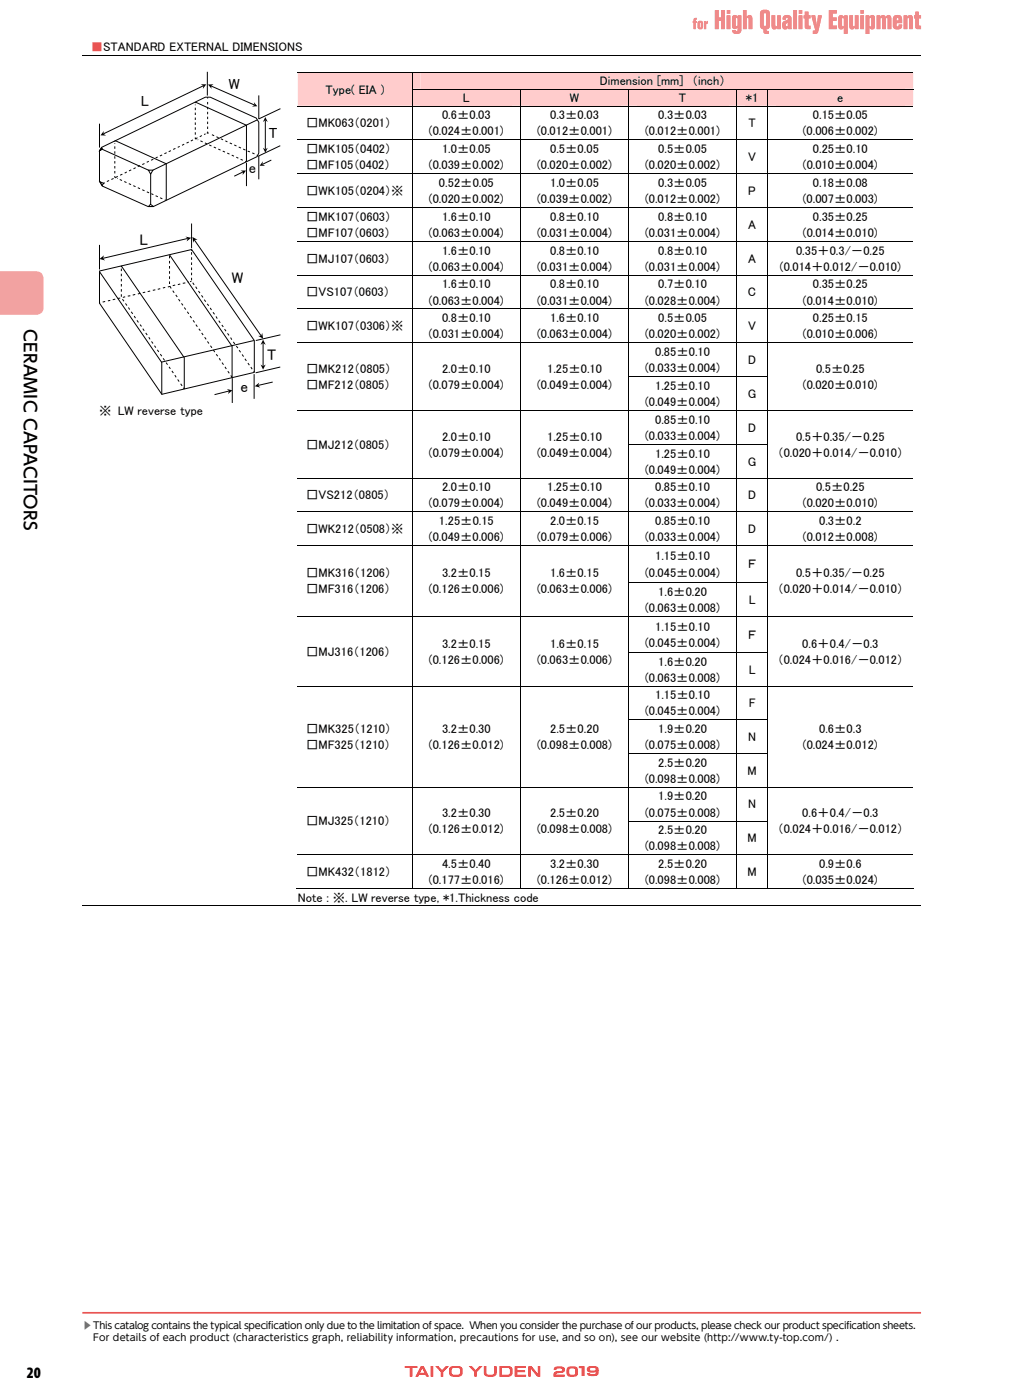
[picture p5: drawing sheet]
<svg xmlns="http://www.w3.org/2000/svg" width="210mm" height="289mm" viewBox="0 0 210 289" stroke-linecap="round" stroke-linejoin="round" font-family="sans-serif">
<g fill="#fcc">
<path d="M63.2 16.7h20.1v3.4h-20.1z"/>
<path d="M86.8 15h99.8v3.3h-99.8z"/>
<path d="M61.4 15v6.8h23.6v-6.8zM63.2 16.7h20.1v3.4h-20.1z"/>
<path d="M186.6 15v3.3h1.8v-3.3zM85.2 15v3.3h1.6v-3.3z"/>
</g>
<path d="M61.4 14.9h127M85.1 15v3.3" fill="none" stroke="#000" stroke-width=".21"/>
<g fill="#fcc">
<path d="M86.8 18.5h18.8v3.3h-18.8z"/>
<path d="M109.1 18.5h18.8v3.3h-18.8z"/>
<path d="M131.4 18.5h18.8v3.3h-18.8z"/>
<path d="M153.7 18.5h2.9v3.3h-2.9z"/>
<path d="M160.1 18.5h26.5v3.3h-26.5z"/>
<path d="M105.6 18.5v3.3h1.7v-3.3zM85.2 18.5v3.3h1.6v-3.3z"/>
<path d="M127.9 18.5v3.3h1.7v-3.3zM107.5 18.5v3.3h1.6v-3.3z"/>
<path d="M150.2 18.5v3.3h1.7v-3.3zM129.8 18.5v3.3h1.6v-3.3z"/>
<path d="M156.6 18.5v3.3h1.7v-3.3zM152 18.5v3.3h1.7v-3.3z"/>
<path d="M186.6 18.5v3.3h1.8v-3.3zM158.4 18.5v3.3h1.7v-3.3z"/>
</g>
<g fill="none" stroke="#000" stroke-width=".21">
<path d="M17 11.4h173M85 18.4h103.4M85.1 18.5v3.3M107.4 18.5v3.3M129.7 18.5v3.3M152 18.5v3.3M158.3 18.5v3.3M61.4 21.9h127M61.4 28.9h127M61.4 35.9h127M85.1 22v6.8M85.1 29v6.8"/>
<path d="M85.1 35.9v6.9M107.4 22v6.8M107.4 29v6.8M107.4 35.9v6.9M129.7 22v6.8M129.7 29v6.8M129.7 35.9v6.9M152 22v6.8M152 29v6.8M152 35.9v6.9M158.3 22v6.8M158.3 29v6.8"/>
<path d="M158.3 35.9v6.9M61.4 42.8h127M61.4 49.8h127M61.4 56.8h127M85.1 42.9v6.8M85.1 49.9v6.8M85.1 56.9v6.8M107.4 42.9v6.8M107.4 49.9v6.8M107.4 56.9v6.8M129.7 42.9v6.8M129.7 49.9v6.8"/>
<path d="M129.7 56.9v6.8M152 42.9v6.8M152 49.9v6.8M152 56.9v6.8M158.3 42.9v6.8M158.3 49.9v6.8M158.3 56.9v6.8M61.4 63.8h127M61.4 70.8h127M85.1 63.9v6.8M85.1 70.9v6.8M85.1 77.8v6.9"/>
<path d="M107.4 63.9v6.8M107.4 70.9v6.8M107.4 77.8v6.9M129.6 77.7h28.8M129.7 63.9v6.8M129.7 70.9v6.8M129.7 77.8v6.9M152 63.9v6.8M152 70.9v6.8M152 77.8v6.9M158.3 63.9v6.8M158.3 70.9v6.8"/>
<path d="M158.3 77.8v6.9M61.4 84.7h127M61.4 98.7h127M85.1 84.8v6.8M85.1 91.8v6.8M85.1 98.8v6.8M107.4 84.8v6.8M107.4 91.8v6.8M107.4 98.8v6.8M129.6 91.7h28.8M129.7 84.8v6.8M129.7 91.8v6.8"/>
<path d="M129.7 98.8v6.8M152 84.8v6.8M152 91.8v6.8M152 98.8v6.8M158.3 84.8v6.8M158.3 91.8v6.8M158.3 98.8v6.8M61.4 105.7h127M61.4 112.7h127M85.1 105.8v6.8M85.1 112.7v7.4M107.4 105.8v6.8"/>
<path d="M107.4 112.7v7.4M129.7 105.8v6.8M129.7 112.7v7.4M152 105.8v6.8M152 112.7v7.4M158.3 105.8v6.8M158.3 112.7v7.4M61.4 127.2h127M85.1 120.3v6.8M85.1 127.3v7.4M85.1 134.8v6.8M107.4 120.3v6.8"/>
<path d="M107.4 127.3v7.4M107.4 134.8v6.8M129.6 120.2h28.8M129.6 134.7h28.8M129.7 120.3v6.8M129.7 127.3v7.4M129.7 134.8v6.8M152 120.3v6.8M152 127.3v7.4M152 134.8v6.8M158.3 120.3v6.8M158.3 127.3v7.4"/>
<path d="M158.3 134.8v6.8M61.4 141.7h127M85.1 141.8v6.7M85.1 148.6v6.9M85.1 155.6v6.8M107.4 141.8v6.7M107.4 148.6v6.9M107.4 155.6v6.8M129.6 148.5h28.8M129.6 155.5h28.8M129.7 141.8v6.7M129.7 148.6v6.9"/>
<path d="M129.7 155.6v6.8M152 141.8v6.7M152 148.6v6.9M152 155.6v6.8M158.3 141.8v6.7M158.3 148.6v6.9M158.3 155.6v6.8M61.4 162.5h127M61.4 176.5h127M85.1 162.6v6.8M85.1 169.6v6.8M85.1 176.5v7"/>
<path d="M107.4 162.6v6.8M107.4 169.6v6.8M107.4 176.5v7M129.6 169.5h28.8M129.7 162.6v6.8M129.7 169.6v6.8M129.7 176.5v7M152 162.6v6.8M152 169.6v6.8M152 176.5v7M158.3 162.6v6.8M158.3 169.6v6.8"/>
<path d="M158.3 176.5v7M17 186.9h173M61.2 183.5h23.8M85.1 183.5h22.2M107.5 183.5h22.1M129.7 183.5h22.2M152 183.5h6.3M158.4 183.5h30"/>
</g>
<g fill="#000">
<path d="M85 77.7h.1v.1h-.1zM107.3 77.7h.2v.1h-.2zM85 91.6h.1v.2h-.1zM107.3 91.6h.2v.2h-.2zM85 120.1h.1v.2h-.1zM85 134.7h.1v.1h-.1zM107.3 120.1h.2v.2h-.2zM107.3 134.7h.2v.1h-.2zM85 148.5h.1v.1h-.1zM85 155.5h.1v.1h-.1zM107.3 148.5h.2v.1h-.2zM107.3 155.5h.2v.1h-.2z"/>
<path d="M85 169.4h.1v.2h-.1zM107.3 169.4h.2v.2h-.2z"/>
</g>
<g fill="none" stroke="#040000" stroke-width=".21">
<path d="M41.9 17.7l-20.6 9.9M42.8 14.8v4.9M20.5 25.5v5M20.6 37.5l.8 .3-.3 .5zM20.9 30.4l21.5-10.3h1l9.5 4.3 .5 .8v6.4l-.4 .7-21.4 10.3h-1.1l-9.4-4.2-.6-1v-6.3zM21 30.5l.2 .3-.6 .3zM21.2 30.8l9.4 4.3M21.6 37.7l-.2 .1M23.7 36.3v.3l.2 .1M23.7 29v.3M23.8 29l10.5 4.8v7.6M30.6 35.1h.9l-.4 .9z"/>
<path d="M31.1 36v6.1M40.3 28.4v.2l.2 .1M40.3 21v.3M40.3 21.1l10.5 4.8v7.5M42.8 27.2v.2l.2 .1M42.8 20.1v.2M42.9 27.4l-.2 .1M50.6 33.3l.2 .1M53 32l.2 .1M53 24.8l-21.5 10.3M31 42.2l.7 .4h-1.1zM34 41.2l.2 .2"/>
</g>
<g fill="none" stroke="#040000" stroke-width=".21" stroke-dasharray=".5 .5" stroke-linecap="butt">
<path d="M22 37.5l.5-.2M23 37.1l.4-.3M23.7 35.8v-.5M23.7 34.8v-.5M23.7 33.8v-.5M23.7 32.8v-.6M23.7 31.7v-.5M23.7 30.7v-.5M23.7 29.7v-.1M23.9 36.6l.4-.2M24.3 36.8h-.1M24.8 36.2l.5-.2"/>
<path d="M25.2 37.3l-.5-.2M25.7 35.7l.4-.2M26.1 37.7l-.5-.2M26.6 35.3l.5-.2M27 38.1l-.4-.2M27.5 34.9l.5-.3M28 38.5l-.5-.2M28.4 34.4l.5-.2M28.9 39l-.5-.3M29.3 34l.5-.2M29.8 39.4l-.5-.2M30.3 33.5l.4-.2"/>
<path d="M30.8 39.8l-.5-.2M31.2 33.1l.4-.2M32.1 32.6l.4-.2M33 32.2l.4-.2M33.9 31.7l.5-.2M34.8 31.3l.5-.2M35.7 30.8l.5-.2M36.7 30.4l.4-.2M37.6 30l.4-.3M38.5 29.5l.4-.2M39.4 29.1l.4-.2M40.3 28.7l.4-.3"/>
<path d="M40.3 27.8v-.5M40.3 26.8v-.5M40.3 25.8v-.5M40.3 24.8v-.5M40.3 23.7v-.5M40.3 22.7v-.5M40.3 21.7v-.1M40.9 28.9l-.1-.1M41.2 28.2l.4-.2M41.8 29.3l-.5-.2M42.1 27.8l.3-.2M42.7 29.7l-.4-.2"/>
<path d="M42.8 26.6v-.5M42.8 25.6v-.5M42.8 24.6v-.5M42.8 23.6v-.5M42.8 22.6v-.5M42.8 21.5v-.5M43.6 30.1l-.4-.2M44.2 28l-.5-.2M44.6 30.6l-.5-.3M45.1 28.4l-.5-.2M45.5 31l-.5-.2M46 28.9l-.4-.2"/>
<path d="M46.4 31.4l-.4-.2M46.9 29.3l-.4-.2M47.3 31.8l-.4-.2M47.9 29.7l-.5-.2M48.3 32.2l-.5-.2M48.8 30.1l-.5-.2M49.2 32.7l-.5-.3M49.7 30.6l-.5-.3M50.1 33.1l-.5-.2M50.6 31l-.4-.2M51.6 31.3l-.5-.1M52.5 31.8l-.5-.2"/>
<path d="M31.6 40.2l-.4-.2M32.6 40.6l-.5-.2M33.5 41l-.5-.2"/>
</g>
<g fill="#040000">
<path d="M41.4 17.4h1.2l-.8 .9 .1-.6z" fill-rule="evenodd"/>
<path d="M21.4 27l-.1 .6 .6 .4-1.2-.1z" fill-rule="evenodd"/>
</g>
<path d="M43.5 17.7l9 4M53.4 19.7v4.9" fill="none" stroke="#040000" stroke-width=".21"/>
<g fill="#040000">
<path d="M52.4 21.1l.7 .8-1.1 .1 .5-.3z" fill-rule="evenodd"/>
<path d="M42.9 17.4h1.1l-.5 .3 .2 .6z" fill-rule="evenodd"/>
</g>
<path d="M50.8 33.6v4.8M53.4 32.2v4.8M54.7 24.8v6M57.8 30.1l-4.5 2.1M57.9 22.4l-4.5 2.1" fill="none" stroke="#040000" stroke-width=".21"/>
<g fill="#040000">
<path d="M54.7 24.2l.5 1-.5-.4-.5 .4z" fill-rule="evenodd"/>
<path d="M54.2 30.5l.5 .3 .5-.3-.5 1z" fill-rule="evenodd"/>
</g>
<path d="M56 33l-1.9 .9" fill="none" stroke="#040000" stroke-width=".21"/>
<path d="M54.2 33.3l-.1 .6 .6 .3h-1.1z" fill-rule="evenodd" fill="#040000"/>
<path d="M50.1 35.5l-1.8 .9" fill="none" stroke="#040000" stroke-width=".21"/>
<path d="M49.6 35.2h1.2l-.7 .9v-.6z" fill-rule="evenodd" fill="#040000"/>
<path d="M20.5 56.1v6.5l12.9 18.9M25 54.9l13 18.9v6.5l-.2-.3M25 54.9v.2M35 52.6l12.9 18.9v6.5M39.5 58.1h-.3M39.5 51.4l13 18.9v6.5M39.5 51.8v-.3l-19.1 4.5 13 18.8v6.5M20.7 62.5h-.3M52.3 76.7l.2 .2-19.2 4.5M52.4 70.3l-19.1 4.5M54.3 70.8v4.8" fill="none" stroke="#040000" stroke-width=".21"/>
<g fill="none" stroke="#040000" stroke-width=".21" stroke-dasharray=".5 .5" stroke-linecap="butt">
<path d="M25 59.1v-.5M25 58.1v-.5M25 57v-.5M25 56v-.6M31.5 59.9l.6-.1M32.5 59.7l.6-.1M33.6 59.5l.5-.2M34.6 59.2l.5-.1M35 58.6v-.5M35 57.6v-.6M35 56.5v-.5M35 55.4v-.5"/>
<path d="M35 54.4v-.6M35 53.3v-.5M35.3 59.5l-.2-.4M35.6 59l.6-.2M36.7 58.8l.5-.2M37.7 58.5l.5-.1M38.7 58.3l.2-.1M39.5 57.9v-.6M39.5 56.8v-.5M39.5 55.8v-.6M39.5 54.7v-.5M39.5 53.6v-.5"/>
<path d="M39.5 52.6v-.5M40.1 58.8l-.4-.4M40.6 59.6l-.2-.4M21.2 62.4l.5-.2M22.3 62.1l.4-.1M23.3 61.9l.5-.2M24.3 61.6l.5-.1M25 61.3v-.6M25 60.2v-.5M25.3 61.4l.5-.1M25.6 62.2l-.4-.5M26.2 63.1l-.3-.5"/>
<path d="M26.4 61.1h.5M26.7 63.9l-.2-.4M27.4 60.9l.5-.1M27.4 64.8l-.3-.5M27.9 65.7l-.2-.5M28.4 60.7l.5-.2M28.6 66.6l-.4-.5M29.2 67.4l-.3-.4M29.4 60.4l.6-.1M29.8 68.3l-.4-.5M30.4 69.2l-.3-.5M30.5 60.2l.5-.1"/>
<path d="M30.9 70l-.2-.4M31.6 70.9l-.3-.4M32.1 71.8l-.2-.4M32.8 72.6l-.4-.4M33.4 73.5l-.3-.4M34 74.4l-.4-.4M34.6 75.3l-.3-.5M35.1 76.1l-.2-.4M35.8 77l-.3-.4M35.9 60.4l-.3-.4M36.3 77.9l-.2-.5M36.6 61.3l-.4-.4"/>
<path d="M37 78.8l-.4-.5M37.1 62.2l-.3-.5M37.6 79.7l-.3-.5M37.7 63l-.3-.4M38.3 63.9l-.3-.4M38.9 64.8l-.3-.5M39.5 65.7l-.3-.5M40.1 66.6l-.3-.5M40.7 67.4l-.3-.4M41.3 60.5l-.4-.4M41.3 68.3l-.3-.4M41.9 61.4l-.3-.4"/>
<path d="M41.9 69.2l-.3-.5M42.4 62.3l-.3-.5M42.5 70l-.3-.4M43.1 63.1l-.3-.4M43.1 70.9l-.3-.4M43.6 64l-.2-.4M43.7 71.8l-.3-.4M44.3 64.9l-.4-.5M44.3 72.7l-.3-.5M44.8 65.8l-.2-.5M44.9 73.5l-.3-.4M45.4 66.6l-.3-.4"/>
<path d="M45.5 74.4l-.3-.4M46.1 67.5l-.3-.4M46.1 75.3l-.3-.5M46.6 68.4l-.3-.5M46.7 76.2l-.3-.5M47.2 69.2l-.3-.4M47.3 77.1l-.3-.5M47.8 70.1l-.2-.4M47.9 77.9l-.3-.4M48.4 71l-.3-.4M49.1 71.9l-.4-.5M49.6 72.7l-.3-.4"/>
<path d="M50.2 73.6l-.3-.4M50.8 74.5l-.3-.4M51.4 75.4l-.3-.5M52 76.2l-.3-.4"/>
</g>
<g fill="#040000">
<path d="M54.3 70.1l.5 1.1-.5-.4-.5 .4z" fill-rule="evenodd"/>
<path d="M53.8 75.2l.5 .4 .5-.4-.5 1.1z" fill-rule="evenodd"/>
</g>
<path d="M20.5 50.6v5M38.7 49.2l-17.5 4.1M39.5 46.1v5.1M57.9 69.1l-5.1 1.2" fill="none" stroke="#040000" stroke-width=".21"/>
<g fill="#040000">
<path d="M38.2 48.8l1.2 .3-.9 .7 .2-.6z" fill-rule="evenodd"/>
<path d="M20.5 53.5l.9-.8-.2 .6 .5 .5z" fill-rule="evenodd"/>
</g>
<path d="M40.1 49.5l13.8 19.8" fill="none" stroke="#040000" stroke-width=".21"/>
<g fill="#040000">
<path d="M53.3 69.3h.6l.2-.6 .2 1.2z" fill-rule="evenodd"/>
<path d="M39.7 48.9l1 .6h-.6l-.2 .6z" fill-rule="evenodd"/>
</g>
<path d="M47.9 78.1v5.1M52.4 77.2v5.1M56.3 78.9l-3 .7" fill="none" stroke="#040000" stroke-width=".21"/>
<path d="M52.6 79.7l.9-.7-.2 .6 .4 .4z" fill-rule="evenodd" fill="#040000"/>
<path d="M47.2 80.7l-2.9 .8" fill="none" stroke="#040000" stroke-width=".21"/>
<path d="M46.8 80.3l1.2 .3-1 .7 .2-.6z" fill-rule="evenodd" fill="#040000"/>
<path d="M57.8 75.8l-5.1 1.2" fill="none" stroke="#040000" stroke-width=".21"/>
<path d="M4.5 68h3.5v150h-3.5z" fill="#fff"/>
<path d="M17 271h173" fill="none" stroke="#e7504f" stroke-width=".35"/>
<path d="M-.1 56h7.6a1.47 1.47 0 0 1 1.5 1.5v6a1.47 1.47 0 0 1-1.5 1.5h-7.6z" fill-rule="evenodd" fill="#f2a2a1"/>
<path d="M143.1 3.9v.4h-.2v.4h.2v1.3h.4v-1.3h.3v-.4h-.3v-.1l.3-.1v-.4zM144.4 4.7l.2 .1-.1 .9zM144 4.5a1.31 1.31 0 0 0 .2 1.5 .57 .57 0 0 0 .8-.4v-.8a.58 .58 0 0 0-.4-.5 .58 .58 0 0 0-.6 .2zM145.2 4.3v1.7h.5v-.8l.1-.3h.3v-.6l-.4 .4v-.4zM147.5 2.1v3.9h.8v-1.7h.4v1.7h.8v-3.9h-.8v1.5h-.4v-1.5zM149.9 3.2v2.8h.8v-2.8zM149.9 2.1v.7h.7v-.7zM151.2 3.2l-.2 .5v1.7a.62 .62 0 0 0 .5 .6 .62 .62 0 0 0 .7-.3l-.1 .7h-.3v-.2h-.8l.1 .4a1.14 1.14 0 0 0 1.8-.1v-3.3h-.7v.3a.63 .63 0 0 0-1-.3zM151.8 3.8h.3l.1 .1v1.2l-.3 .3-.1-.3zM153.3 2.1v3.9h.7v-2l.2-.3 .2 .3v2h.8v-2.2a.61 .61 0 0 0-.5-.7 .61 .61 0 0 0-.7 .4v-1.4zM157.6 2.8h.4v.1v2.3l-.2 .2-.2-.2zM156.9 2.3l-.1 .6v2.3a.74 .74 0 0 0 .7 .9 .65 .65 0 0 0 .6 .9h.5v-.6l-.4-.1-.1-.2a.74 .74 0 0 0 .7-.9v-2.3a1.11 1.11 0 0 0-.7-.9 1.11 1.11 0 0 0-1.2 .3zM159.2 3.2v2.2a.61 .61 0 0 0 .4 .7 .61 .61 0 0 0 .7-.4v.3h.8v-2.8h-.8v1.9l-.2 .4-.2-.3v-2zM161.7 3.3l-.2 .2-.1 .6h.7l.1-.4h.2l.1 .2-.1 .2a1.1 1.1 0 0 0-1 .7 1.1 1.1 0 0 0 .3 1.2 .64 .64 0 0 0 .9-.3v.3h.8l-.1-2.2a.98 .98 0 0 0-1.6-.5zM162.3 4.8l.2-.2v.7l-.1 .2-.3-.3zM163.6 2.1v3.9h.8v-3.9zM164.8 3.2v2.8h.7v-2.8zM164.8 2.1v.7h.7v-.7zM166 2.4v.8h-.2v.6h.2l.1 2 .3 .2h.8v-.7h-.3l-.1-.3v-1.2h.4v-.6h-.4v-.8zM167.3 3.2l.8 3-.4 .1v.7h.5a.59 .59 0 0 0 .6-.6l.8-3.2h-.9l-.2 2-.3-2zM171 2.1v3.9h1.6v-.7h-.8v-1h.8v-.7h-.8v-.8h.8v-.7zM173.1 3.3l-.2 .4v1.8a.6 .6 0 0 0 .5 .6 .6 .6 0 0 0 .7-.4v1.3h.8v-3.8h-.8v.3a.62 .62 0 0 0-1-.2zM173.7 3.8h.3l.1 .1v1.3l-.2 .3-.2-.3zM175.2 3.2v2.2a.61 .61 0 0 0 .5 .7 .61 .61 0 0 0 .7-.4v.3h.7v-2.8h-.8v1.9l-.2 .4-.1-.3v-2zM177.5 3.2v2.8h.7v-2.8zM177.5 2.1v.7h.7v-.7zM178.6 3.2v3.8h.7v-1.3a.6 .6 0 0 0 .7 .4 .6 .6 0 0 0 .5-.6v-1.8a.6 .6 0 0 0-.5-.6 .6 .6 0 0 0-.7 .4v-.3zM179.4 3.8h.3v.1v1.3l-.1 .3-.3-.3zM180.8 3.2v2.8h.8v-2l.2-.3 .2 .3v2h.7v-2l.2-.3 .2 .3v2h.8v-2.2a.61 .61 0 0 0-.5-.7 .61 .61 0 0 0-.7 .4 .6 .6 0 0 0-.6-.4 .6 .6 0 0 0-.5 .4v-.3zM184.4 3.3a3.2 3.2 0 0 0 0 2.6 1.01 1.01 0 0 0 1.1 .2 1.01 1.01 0 0 0 .6-1h-.7l-.1 .3-.1 .1-.2-.3v-.4h1.1a1.28 1.28 0 0 0-.5-1.7h-.9zM185 3.8h.3l.1 .4h-.4zM186.4 3.2v2.8h.8v-2l.2-.3 .1 .3v2h.8v-2.2a.61 .61 0 0 0-.4-.7 .61 .61 0 0 0-.8 .4v-.3zM188.8 2.4v.8h-.3v.6h.3v2l.4 .2h.8v-.7h-.3l-.1-.3v-1.2h.4v-.6h-.4v-.8z" fill="#ef8a8a"/>
<g fill="#df1614">
<path d="M83.5 282h2.6v.4h-1v1.8h-.6v-1.8h-1z"/>
<path d="M88.8 282h.6v2.2h-.6z"/>
<path d="M89.8 282h.6l.8 .8 .8-.8h.6l-1.2 1.2v1h-.5v-1z"/>
<path d="M96.7 282h.6l.8 .8 .8-.8h.6l-1.1 1.2v1h-.5v-1z"/>
<path d="M99.8 282h.5l.1 1.6 .5 .2 .8-.1 .2-.1v-1.6h.5v1.5a.77 .77 0 0 1-.8 .7h-.9a.77 .77 0 0 1-.9-.7z"/>
<path d="M106.2 282h2.3v.4h-1.8v.5h1.6v.3h-1.6v.6h1.8v.4h-2.3z"/>
<path d="M109 282h.7l1.2 1.6v-1.6h.5v2.2h-.6l-1.3-1.7v1.7h-.5z"/>
<path d="M114.3 282.3l.5-.2h.6a.8 .8 0 0 1 .9 .1 .8 .8 0 0 1 .2 .8l-.5 .4-1.1 .1-.2 .3h1.8v.4h-2.3l.1-.8a2.25 2.25 0 0 1 1.6-.4l.1-.2-.2-.3h-.8l-.2 .3h-.6z"/>
<path d="M87.1 282.4l-.5 1h1zM86.8 282h.6l1.1 2.2h-.6l-.2-.4h-1.2l-.2 .4h-.6z"/>
<path d="M93.2 282.6a1.03 1.03 0 0 0 .2 1.1 1.75 1.75 0 0 0 1.4-.1 1.09 1.09 0 0 0-.1-1.2 1.81 1.81 0 0 0-1.5 .2zM92.9 282.2a2.78 2.78 0 0 1 2.3 0 1.47 1.47 0 0 1 0 1.8 2.7 2.7 0 0 1-2.3 0 1.46 1.46 0 0 1 0-1.8z"/>
<path d="M103.6 282.4v1.4l1.4-.1a.96 .96 0 0 0 0-1.3zM103 282h1.9a.75 .75 0 0 1 .8 .7v.8a.77 .77 0 0 1-.8 .7h-1.9z"/>
<path d="M117.5 282.6l-.1 .2a.67 .67 0 0 0 0 .7 .67 .67 0 0 0 .7 .3h.3a1.01 1.01 0 0 0 .1-1.3zM117 282.4a2.01 2.01 0 0 1 2.1 0l.1 .3a1.1 1.1 0 0 1-.6 1.5 1.35 1.35 0 0 1-1.7-.6z"/>
</g>
<path d="M143.1 3.9v.4h-.2v.4h.2v1.3h.4v-1.3h.3v-.4h-.3v-.1l.3-.1v-.4zM144.4 4.7l.2 .1-.1 .9zM144 4.5a1.31 1.31 0 0 0 .2 1.5 .57 .57 0 0 0 .8-.4v-.8a.58 .58 0 0 0-.4-.5 .58 .58 0 0 0-.6 .2zM145.2 4.3v1.7h.5v-.8l.1-.3h.3v-.6l-.4 .4v-.4zM147.5 2.1v3.9h.8v-1.7h.4v1.7h.8v-3.9h-.8v1.5h-.4v-1.5zM149.9 3.2v2.8h.8v-2.8zM149.9 2.1v.7h.7v-.7zM151.2 3.2l-.2 .5v1.7a.62 .62 0 0 0 .5 .6 .62 .62 0 0 0 .7-.3l-.1 .7h-.3v-.2h-.8l.1 .4a1.14 1.14 0 0 0 1.8-.1v-3.3h-.7v.3a.63 .63 0 0 0-1-.3zM151.8 3.8h.3l.1 .1v1.2l-.3 .3-.1-.3zM153.3 2.1v3.9h.7v-2l.2-.3 .2 .3v2h.8v-2.2a.61 .61 0 0 0-.5-.7 .61 .61 0 0 0-.7 .4v-1.4zM157.6 2.8h.4v.1v2.3l-.2 .2-.2-.2zM156.9 2.3l-.1 .6v2.3a.74 .74 0 0 0 .7 .9 .65 .65 0 0 0 .6 .9h.5v-.6l-.4-.1-.1-.2a.74 .74 0 0 0 .7-.9v-2.3a1.11 1.11 0 0 0-.7-.9 1.11 1.11 0 0 0-1.2 .3zM159.2 3.2v2.2a.61 .61 0 0 0 .4 .7 .61 .61 0 0 0 .7-.4v.3h.8v-2.8h-.8v1.9l-.2 .4-.2-.3v-2zM161.7 3.3l-.2 .2-.1 .6h.7l.1-.4h.2l.1 .2-.1 .2a1.1 1.1 0 0 0-1 .7 1.1 1.1 0 0 0 .3 1.2 .64 .64 0 0 0 .9-.3v.3h.8l-.1-2.2a.98 .98 0 0 0-1.6-.5zM162.3 4.8l.2-.2v.7l-.1 .2-.3-.3zM163.6 2.1v3.9h.8v-3.9zM164.8 3.2v2.8h.7v-2.8zM164.8 2.1v.7h.7v-.7zM166 2.4v.8h-.2v.6h.2l.1 2 .3 .2h.8v-.7h-.3l-.1-.3v-1.2h.4v-.6h-.4v-.8zM167.3 3.2l.8 3-.4 .1v.7h.5a.59 .59 0 0 0 .6-.6l.8-3.2h-.9l-.2 2-.3-2zM171 2.1v3.9h1.6v-.7h-.8v-1h.8v-.7h-.8v-.8h.8v-.7zM173.1 3.3l-.2 .4v1.8a.6 .6 0 0 0 .5 .6 .6 .6 0 0 0 .7-.4v1.3h.8v-3.8h-.8v.3a.62 .62 0 0 0-1-.2zM173.7 3.8h.3l.1 .1v1.3l-.2 .3-.2-.3zM175.2 3.2v2.2a.61 .61 0 0 0 .5 .7 .61 .61 0 0 0 .7-.4v.3h.7v-2.8h-.8v1.9l-.2 .4-.1-.3v-2zM177.5 3.2v2.8h.7v-2.8zM177.5 2.1v.7h.7v-.7zM178.6 3.2v3.8h.7v-1.3a.6 .6 0 0 0 .7 .4 .6 .6 0 0 0 .5-.6v-1.8a.6 .6 0 0 0-.5-.6 .6 .6 0 0 0-.7 .4v-.3zM179.4 3.8h.3v.1v1.3l-.1 .3-.3-.3zM180.8 3.2v2.8h.8v-2l.2-.3 .2 .3v2h.7v-2l.2-.3 .2 .3v2h.8v-2.2a.61 .61 0 0 0-.5-.7 .61 .61 0 0 0-.7 .4 .6 .6 0 0 0-.6-.4 .6 .6 0 0 0-.5 .4v-.3zM184.4 3.3a3.2 3.2 0 0 0 0 2.6 1.01 1.01 0 0 0 1.1 .2 1.01 1.01 0 0 0 .6-1h-.7l-.1 .3-.1 .1-.2-.3v-.4h1.1a1.28 1.28 0 0 0-.5-1.7h-.9zM185 3.8h.3l.1 .4h-.4zM186.4 3.2v2.8h.8v-2l.2-.3 .1 .3v2h.8v-2.2a.61 .61 0 0 0-.4-.7 .61 .61 0 0 0-.8 .4v-.3zM188.8 2.4v.8h-.3v.6h.3v2l.4 .2h.8v-.7h-.3l-.1-.3v-1.2h.4v-.6h-.4v-.8z" fill="#ef8a8a"/>
<text font-size="3.5" x="4.9" y="68" transform="rotate(90 4.9 68)">CERAMIC CAPACITORS</text>
<text font-size="3.3" x="5.6" y="284.4">20</text>
<g font-size="3.2" fill="#040000">
<text x="28.7" y="50.6">L</text>
<text x="47.8" y="58.4">W</text>
<text x="55.1" y="74.2">T</text>
<text x="49.6" y="80.9">e</text>
</g>
<g font-size="3" fill="#040000">
<text x="29" y="21.8">L</text>
<text x="47.2" y="18.3">W</text>
<text x="55.5" y="28.4">T</text>
<text x="51.4" y="35.6">e</text>
</g>
<text font-size="2.6" fill="#ff5050" x="18.7" y="10.6">■STANDARD EXTERNAL DIMENSIONS</text>
<g font-size="2.6">
<text x="123.7" y="17.6">Dimension [mm] （inch）</text>
<text x="67.2" y="19.3">Type( EIA )</text>
<text x="95.5" y="21">L</text>
<text x="117.6" y="21">W</text>
<text x="140" y="21">T</text>
<text x="153.9" y="21">*1</text>
<text x="172.7" y="21">e</text>
<text x="63.2" y="26.3">□MK063（0201）</text>
<text x="88.5" y="28">(0.024±0.001)</text>
<text x="91.2" y="24.6">0.6±0.03</text>
<text x="110.8" y="28">(0.012±0.001)</text>
<text x="113.5" y="24.6">0.3±0.03</text>
<text x="133.1" y="28">(0.012±0.001)</text>
<text x="135.8" y="24.6">0.3±0.03</text>
<text x="154.4" y="26.3">T</text>
<text x="165.6" y="28">(0.006±0.002)</text>
<text x="167.7" y="24.6">0.15±0.05</text>
<text x="63.2" y="31.6">□MK105（0402）</text>
<text x="63.2" y="34.9">□MF105（0402）</text>
<text x="88.5" y="34.9">(0.039±0.002)</text>
<text x="91.2" y="31.6">1.0±0.05</text>
<text x="110.8" y="34.9">(0.020±0.002)</text>
<text x="113.5" y="31.6">0.5±0.05</text>
<text x="133.1" y="34.9">(0.020±0.002)</text>
<text x="135.8" y="31.6">0.5±0.05</text>
<text x="154.3" y="33.3">V</text>
<text x="165.6" y="34.9">(0.010±0.004)</text>
<text x="167.7" y="31.6">0.25±0.10</text>
<text x="63.2" y="40.2">□WK105（0204）※</text>
<text x="88.5" y="41.9">(0.020±0.002)</text>
<text x="90.6" y="38.6">0.52±0.05</text>
<text x="110.8" y="41.9">(0.039±0.002)</text>
<text x="113.5" y="38.6">1.0±0.05</text>
<text x="133.1" y="41.9">(0.012±0.002)</text>
<text x="135.8" y="38.6">0.3±0.05</text>
<text x="154.4" y="40.2">P</text>
<text x="165.6" y="41.9">(0.007±0.003)</text>
<text x="167.7" y="38.6">0.18±0.08</text>
<text x="63.2" y="45.6">□MK107（0603）</text>
<text x="91.2" y="45.6">1.6±0.10</text>
<text x="113.5" y="45.6">0.8±0.10</text>
<text x="135.8" y="45.6">0.8±0.10</text>
<text x="154.3" y="47.2">A</text>
<text x="167.7" y="45.6">0.35±0.25</text>
<text x="63.2" y="48.9">□MF107（0603）</text>
<text x="88.5" y="48.9">(0.063±0.004)</text>
<text x="91.2" y="52.6">1.6±0.10</text>
<text x="110.8" y="48.9">(0.031±0.004)</text>
<text x="113.5" y="52.6">0.8±0.10</text>
<text x="133.1" y="48.9">(0.031±0.004)</text>
<text x="135.8" y="52.6">0.8±0.10</text>
<text x="164.2" y="52.6">0.35＋0.3/－0.25</text>
<text x="165.6" y="48.9">(0.014±0.010)</text>
<text x="63.2" y="54.2">□MJ107（0603）</text>
<text x="88.5" y="55.9">(0.063±0.004)</text>
<text x="91.2" y="59.5">1.6±0.10</text>
<text x="110.8" y="55.9">(0.031±0.004)</text>
<text x="113.5" y="59.5">0.8±0.10</text>
<text x="133.1" y="55.9">(0.031±0.004)</text>
<text x="135.8" y="59.5">0.7±0.10</text>
<text x="154.3" y="54.2">A</text>
<text x="160.9" y="55.9">(0.014＋0.012/－0.010)</text>
<text x="167.7" y="59.5">0.35±0.25</text>
<text x="63.2" y="61.2">□VS107（0603）</text>
<text x="88.5" y="62.9">(0.063±0.004)</text>
<text x="110.8" y="62.9">(0.031±0.004)</text>
<text x="133.1" y="62.9">(0.028±0.004)</text>
<text x="154.3" y="61.2">C</text>
<text x="165.6" y="62.9">(0.014±0.010)</text>
<text x="63.2" y="68.2">□WK107（0306）※</text>
<text x="88.5" y="69.9">(0.031±0.004)</text>
<text x="91.2" y="66.5">0.8±0.10</text>
<text x="110.8" y="69.9">(0.063±0.004)</text>
<text x="113.5" y="66.5">1.6±0.10</text>
<text x="133.1" y="69.9">(0.020±0.002)</text>
<text x="135.8" y="66.5">0.5±0.05</text>
<text x="154.3" y="68.2">V</text>
<text x="165.6" y="69.9">(0.010±0.006)</text>
<text x="167.7" y="66.5">0.25±0.15</text>
<text x="63.2" y="77">□MK212（0805）</text>
<text x="91.2" y="77">2.0±0.10</text>
<text x="112.9" y="77">1.25±0.10</text>
<text x="133.1" y="76.8">(0.033±0.004)</text>
<text x="135.2" y="73.5">0.85±0.10</text>
<text x="154.3" y="75.2">D</text>
<text x="168.3" y="77">0.5±0.25</text>
<text x="63.2" y="80.3">□MF212（0805）</text>
<text x="88.5" y="80.3">(0.079±0.004)</text>
<text x="110.8" y="80.3">(0.049±0.004)</text>
<text x="133.1" y="83.8">(0.049±0.004)</text>
<text x="135.2" y="80.5">1.25±0.10</text>
<text x="154.3" y="82.1">G</text>
<text x="165.6" y="80.3">(0.020±0.010)</text>
<text x="20.4" y="85.7">※ LW reverse type</text>
<text x="135.2" y="87.5">0.85±0.10</text>
<text x="154.3" y="89.1">D</text>
<text x="63.2" y="92.6">□MJ212（0805）</text>
<text x="88.5" y="94.3">(0.079±0.004)</text>
<text x="91.2" y="90.9">2.0±0.10</text>
<text x="110.8" y="94.3">(0.049±0.004)</text>
<text x="112.9" y="90.9">1.25±0.10</text>
<text x="133.1" y="90.8">(0.033±0.004)</text>
<text x="135.2" y="94.4">1.25±0.10</text>
<text x="160.4" y="94.3">（0.020＋0.014/－0.010）</text>
<text x="164.2" y="90.9">0.5＋0.35/－0.25</text>
<text x="91.2" y="101.4">2.0±0.10</text>
<text x="112.9" y="101.4">1.25±0.10</text>
<text x="133.1" y="97.8">(0.049±0.004)</text>
<text x="135.2" y="101.4">0.85±0.10</text>
<text x="154.3" y="96.1">G</text>
<text x="168.3" y="101.4">0.5±0.25</text>
<text x="63.2" y="103.1">□VS212（0805）</text>
<text x="88.5" y="104.8">(0.079±0.004)</text>
<text x="110.8" y="104.8">(0.049±0.004)</text>
<text x="133.1" y="104.8">(0.033±0.004)</text>
<text x="154.3" y="103.1">D</text>
<text x="165.6" y="104.8">(0.020±0.010)</text>
<text x="63.2" y="110.1">□WK212（0508）※</text>
<text x="88.5" y="111.7">(0.049±0.006)</text>
<text x="90.6" y="108.4">1.25±0.15</text>
<text x="110.8" y="111.7">(0.079±0.006)</text>
<text x="113.5" y="108.4">2.0±0.15</text>
<text x="133.1" y="111.7">(0.033±0.004)</text>
<text x="135.2" y="108.4">0.85±0.10</text>
<text x="154.3" y="110.1">D</text>
<text x="165.6" y="111.7">(0.012±0.008)</text>
<text x="169" y="108.4">0.3±0.2</text>
<text x="63.2" y="119.2">□MK316（1206）</text>
<text x="91.2" y="119.2">3.2±0.15</text>
<text x="113.5" y="119.2">1.6±0.15</text>
<text x="133.1" y="119">(0.045±0.004)</text>
<text x="135.2" y="115.7">1.15±0.10</text>
<text x="154.3" y="117.3">Ｆ</text>
<text x="164.2" y="119.2">0.5＋0.35/－0.25</text>
<text x="63.2" y="122.5">□MF316（1206）</text>
<text x="88.5" y="122.5">(0.126±0.006)</text>
<text x="110.8" y="122.5">(0.063±0.006)</text>
<text x="135.8" y="122.9">1.6±0.20</text>
<text x="154.5" y="124.6">L</text>
<text x="160.4" y="122.5">（0.020＋0.014/－0.010）</text>
<text x="133.1" y="126.3">(0.063±0.008)</text>
<text x="135.2" y="130.2">1.15±0.10</text>
<text x="154.3" y="131.9">Ｆ</text>
<text x="63.2" y="135.4">□MJ316（1206）</text>
<text x="88.5" y="137">(0.126±0.006)</text>
<text x="91.2" y="133.7">3.2±0.15</text>
<text x="110.8" y="137">(0.063±0.006)</text>
<text x="113.5" y="133.7">1.6±0.15</text>
<text x="133.1" y="133.5">(0.045±0.004)</text>
<text x="135.8" y="137.5">1.6±0.20</text>
<text x="160.4" y="137">（0.024＋0.016/－0.012）</text>
<text x="165.5" y="133.7">0.6＋0.4/－0.3</text>
<text x="133.1" y="140.8">(0.063±0.008)</text>
<text x="154.5" y="139.1">L</text>
<text x="133.1" y="147.7">(0.045±0.004)</text>
<text x="135.2" y="144.4">1.15±0.10</text>
<text x="154.5" y="146">F</text>
<text x="63.2" y="151.3">□MK325（1210）</text>
<text x="63.2" y="154.7">□MF325（1210）</text>
<text x="88.5" y="154.7">(0.126±0.012)</text>
<text x="91.2" y="151.3">3.2±0.30</text>
<text x="110.8" y="154.7">(0.098±0.008)</text>
<text x="113.5" y="151.3">2.5±0.20</text>
<text x="133.1" y="154.6">(0.075±0.008)</text>
<text x="135.8" y="151.3">1.9±0.20</text>
<text x="154.3" y="152.9">N</text>
<text x="165.6" y="154.7">(0.024±0.012)</text>
<text x="169" y="151.3">0.6±0.3</text>
<text x="133.1" y="161.6">(0.098±0.008)</text>
<text x="135.8" y="158.2">2.5±0.20</text>
<text x="154.2" y="159.9">M</text>
<text x="135.8" y="165.2">1.9±0.20</text>
<text x="154.3" y="166.9">N</text>
<text x="63.2" y="170.4">□MJ325（1210）</text>
<text x="88.5" y="172.1">(0.126±0.012)</text>
<text x="91.2" y="168.7">3.2±0.30</text>
<text x="110.8" y="172.1">(0.098±0.008)</text>
<text x="113.5" y="168.7">2.5±0.20</text>
<text x="133.1" y="168.6">(0.075±0.008)</text>
<text x="135.8" y="172.2">2.5±0.20</text>
<text x="154.2" y="173.9">M</text>
<text x="160.4" y="172.1">（0.024＋0.016/－0.012）</text>
<text x="165.5" y="168.7">0.6＋0.4/－0.3</text>
<text x="91.2" y="179.2">4.5±0.40</text>
<text x="113.5" y="179.2">3.2±0.30</text>
<text x="133.1" y="175.5">(0.098±0.008)</text>
<text x="135.8" y="179.2">2.5±0.20</text>
<text x="169" y="179.2">0.9±0.6</text>
<text x="63.2" y="180.9">□MK432（1812）</text>
<text x="88.5" y="182.5">(0.177±0.016)</text>
<text x="110.8" y="182.5">(0.126±0.012)</text>
<text x="133.1" y="182.5">(0.098±0.008)</text>
<text x="154.2" y="180.9">M</text>
<text x="165.6" y="182.5">(0.035±0.024)</text>
<text x="61.4" y="186.1">Note : ※. LW reverse type, *1.Thickness code</text>
</g>
<text font-size="2.6" fill="#df1614" x="118.8" y="284.1">19</text>
<text font-size="2" fill="#727171" x="17" y="274.3">▶This catalog contains the typical specif</text>
<g font-size="2">
<text x="55.3" y="274.3">ication only due to the limitation of space. When you consider the purchase of our products, please check our product specif</text>
<text x="174.6" y="274.3">ication sheets.</text>
<text x="19.2" y="276.8">For details of each product (characteristics graph, reliability information, precautions for use, and so on), see our website (http://www.ty-top.com/) .</text>
</g>
</svg>
